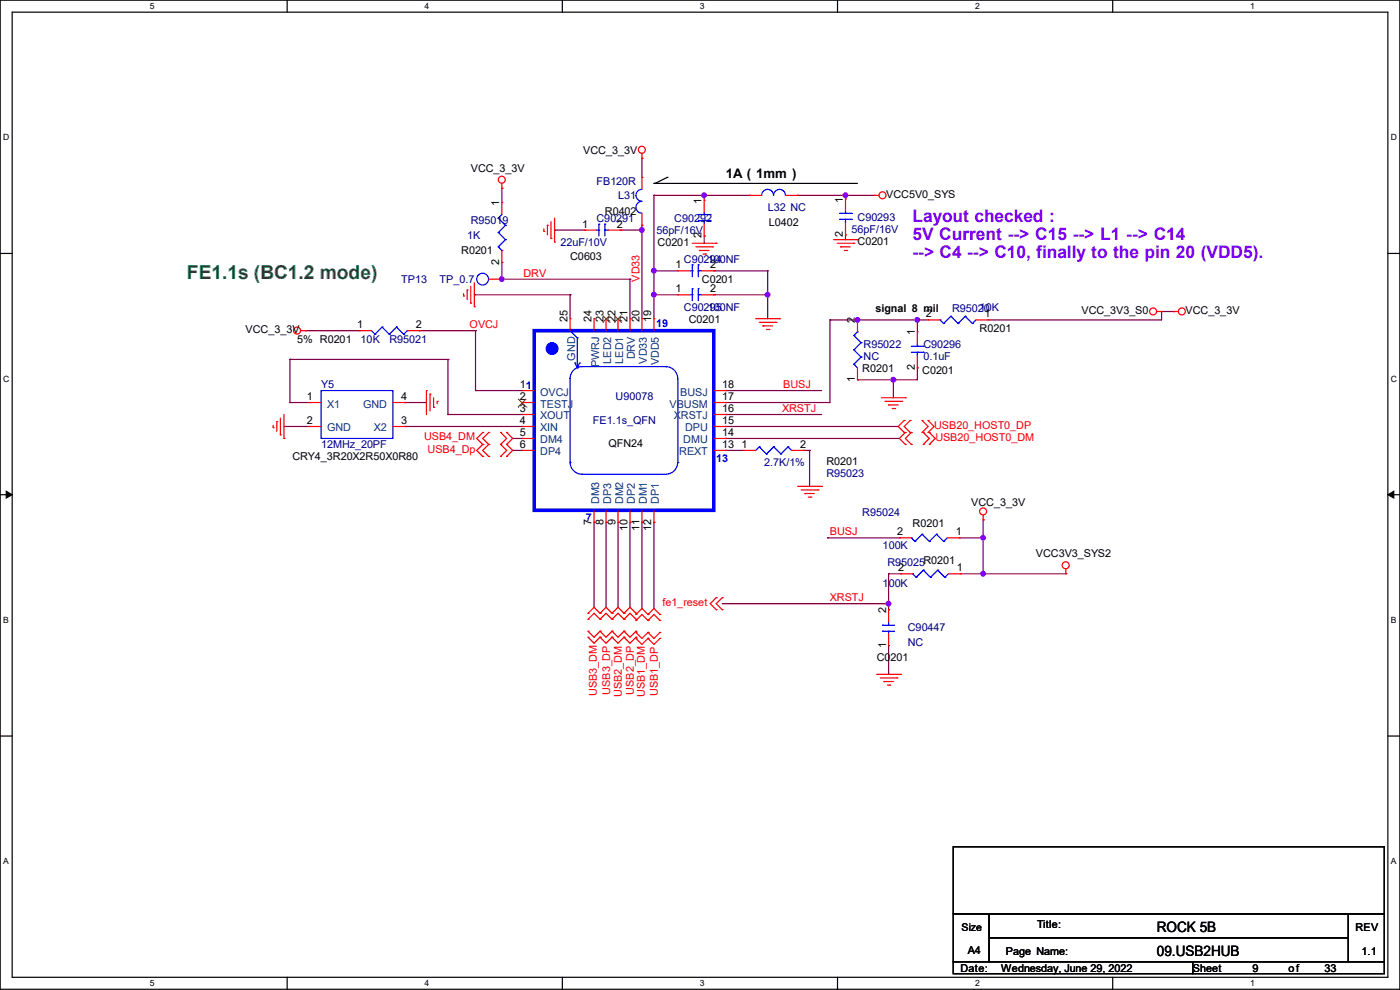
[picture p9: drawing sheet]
<svg xmlns="http://www.w3.org/2000/svg" width="297mm" height="210mm" viewBox="0 0 297 210" stroke-linecap="round" stroke-linejoin="round" font-family="sans-serif">
<path d="M0 0h297v209.8h-297zM2.6 2.6h291.8v204.7h-291.8z" fill="none" stroke="#000" stroke-width=".25"/>
<g fill="#fff">
<path d="M31.7 .3h1v2h-1z"/>
<path d="M31.7 207.6h1v2h-1z"/>
</g>
<path d="M60.9 0v2.6M60.9 207.3v2.5" fill="none" stroke="#000" stroke-width=".25"/>
<g fill="#fff">
<path d="M90.1 .3h1v2h-1z"/>
<path d="M90.1 207.6h1v2h-1z"/>
</g>
<path d="M119.3 0v2.6M119.3 207.3v2.5" fill="none" stroke="#000" stroke-width=".25"/>
<g fill="#fff">
<path d="M148.5 .3h.9v2h-.9z"/>
<path d="M148.5 207.6h.9v2h-.9z"/>
</g>
<path d="M177.7 0v2.6M177.7 207.3v2.5" fill="none" stroke="#000" stroke-width=".25"/>
<g fill="#fff">
<path d="M206.8 .3h1v2h-1z"/>
<path d="M206.8 207.6h1v2h-1z"/>
</g>
<path d="M236.1 0v2.6M236.1 207.3v2.5" fill="none" stroke="#000" stroke-width=".25"/>
<g fill="#fff">
<path d="M265.2 .3h1v2h-1z"/>
<path d="M265.2 207.6h1v2h-1z"/>
<path d="M.7 28.2h1.2v1.9h-1.2z"/>
<path d="M295.1 28.2h1.2v1.9h-1.2z"/>
<path d="M.7 79.3h1.2v2h-1.2z"/>
<path d="M295.1 79.3h1.2v2h-1.2z"/>
</g>
<path d="M0 53.8h2.6M294.4 53.8h2.6" fill="none" stroke="#000" stroke-width=".25"/>
<g fill="#fff">
<path d="M.7 130.5h1.2v2h-1.2z"/>
<path d="M295.1 130.5h1.1v2h-1.1z"/>
</g>
<path d="M0 104.9h2.6M294.4 104.9h2.6" fill="none" stroke="#000" stroke-width=".25"/>
<path d="M1.3 104.2l1.3 .7-1.3 .8zM294.4 104.9l1.3-.7v1.5z" fill="#000" stroke="#000" stroke-width=".21"/>
<g fill="#fff">
<path d="M.7 181.7h1.2v2h-1.2z"/>
<path d="M295.1 181.7h1.1v2h-1.1z"/>
</g>
<g fill="none" stroke="#000" stroke-width=".25">
<path d="M138.7 38.9h.1M138.7 38.9h43.2M141.5 37.6h.1M141.5 37.6l-2.5 1.3M0 156.1h2.6M294.4 156.1h2.6M202.2 179.6h91.5v14.2h-91.5zM202.2 193.8h7.6v10.2h-7.6zM209.8 193.8h76.2v5.1h-76.2zM209.8 198.9h76.2v5.1h-76.2zM286 193.8h7.7v10.2h-7.7zM202.2 204h50.8v2.5h-50.8z"/>
<path d="M253 204h40.7v2.5h-40.7z"/>
</g>
<g fill="none" stroke="#800040" stroke-width=".25">
<path d="M106.5 39.9h.1M106.5 39.9v3.1M136.2 33.6h.1M136.2 33.6v4M106.2 59.2h.1M106.2 59.2h27.4M106.5 59.2h.1M106.5 55.7h.1M106.5 55.7v3.5M117.6 48.8h.1M117.6 48.8h6.4M131.6 48.8h.1"/>
<path d="M131.6 48.8h4.6M133.6 59.2h.1M133.6 59.2v8.4M136.2 47.8h.1M136.2 48.8h.1M136.2 47.8v19.8M138.7 41.4h.1M138.7 57.4h.1M138.7 41.4v26.2M138.7 41.4h20.3M138.7 57.4h5.1M149.4 50.1h.1"/>
<path d="M149.4 41.4h.1M149.4 41.4v1.1M149.4 50.1v1.5M151.4 57.4h.1M151.4 57.4h11.5M162.9 57.4h.1M162.9 57.4v10.2M169.2 41.4h.1M169.2 41.4h16.3M179.4 41.4h.1M179.4 49.8h.1M179.4 41.4v.8"/>
<path d="M179.4 49.8v1M61.5 76.2h.1M61.5 76.2h33.5M61.5 76.2v9.2M64.8 70.1h.1M64.8 70.1h11.4M88.9 70.1h.1M88.9 70.1h12M95 76.2h.1M95 76.2v11.7M100.6 62.5h.1M100.6 62.5h20.3"/>
<path d="M100.9 70.1h.1M100.9 70.1v12.7M120.9 62.5h.1M120.9 62.5v5.1M138.7 62.5h.1M138.7 62.5h5.1M151.4 62.5h.1M151.4 62.5h11.5M162.9 62.5h.1M176.1 67.9h.1M176.1 67.9h20.8M176.1 67.9v17.5h-22.1"/>
<path d="M181.9 67.9h.1M194.6 67.9h.1M194.6 78h.1M194.6 78v2.6h-12.7M194.6 67.9v2.5M209.6 67.9h.1M246.4 66.1h.1M246.4 66.1v1.8h-36.8M246.4 66.1h2.6M249 66.1h.1M60.2 90.5h.1M60.2 90.5h5.4"/>
<path d="M61.5 85.4h.1M61.5 85.4h4.1M85.9 90.5h.1M85.9 85.4h.1M85.9 90.5h24.9M85.9 85.4h4.6M95 87.9h.1M95 87.9h15.8M100.9 82.8h.1M100.9 82.8h9.9M108.8 93h.1M108.8 95.5h.1"/>
<path d="M108.8 95.5h2M108.8 93h2M154 95.5h.1M154 87.9h.1M154 93h.1M154 90.5h.1M154 85.4h.1M154 82.8h.1M154 82.8h20.3M154 95.5h3.8M154 90.5h36.5M154 87.9h20.3"/>
<path d="M154 93h36.8M170.5 95.5h.1M170.5 95.5h1.2M171.7 95.5h.1M171.7 95.5v7.7M181.9 80.6h.1M189.5 80.6h.1M189.5 80.6v3.8M126 110.8h.1M126 110.8v18M128.6 110.8h.1M128.6 110.8v18"/>
<path d="M131.1 110.8h.1M131.1 110.8v18M133.6 110.8h.1M133.6 110.8v18M136.2 110.8h.1M136.2 110.8v18.3M138.7 110.8h.1M138.7 110.8v18.3M175.6 114.1h.1M175.6 114.1h15.2M203.5 114.1h.1M203.5 114.1h5.1"/>
<path d="M208.6 110.3h.1M208.6 114.1h.1M208.6 110.3v11.4M153.2 128.1h35.3M188.5 128.1h.1M188.5 129.3h.1M188.5 136.9v6.1M191.1 121.7h.1M191.1 121.7h-2.6v7.6M203.8 121.7h22.3M208.6 121.7h.1M226.1 121.7h.1"/>
<path d="M188.5 143h.1"/>
</g>
<g fill="#f0f" stroke="#f0f" stroke-width=".25">
<circle cx="106.4" cy="59.2" r=".49"/>
<circle cx="162.8" cy="62.5" r=".49"/>
<circle cx="189.5" cy="80.5" r=".49"/>
<circle cx="194.6" cy="67.8" r=".49"/>
<circle cx="181.9" cy="67.8" r=".49"/>
<circle cx="179.3" cy="41.4" r=".49"/>
<circle cx="138.7" cy="57.4" r=".49"/>
<circle cx="138.7" cy="62.5" r=".49"/>
<circle cx="208.6" cy="114.1" r=".49"/>
<circle cx="136.2" cy="48.8" r=".49"/>
<circle cx="149.4" cy="41.4" r=".49"/>
<circle cx="208.6" cy="121.7" r=".49"/>
<circle cx="188.5" cy="128" r=".49"/>
</g>
<g fill="none" stroke="#f00" stroke-width=".25">
<path d="M106.5 39.9h.1M106.5 38.9v1M136.2 33.6h.1M136.2 37.6h.1M136.2 32.6v1M136.2 37.6v2.6M100.6 60v5.1M103.7 59.2h2.5M106.2 59.2h.1M106.5 43h.1M106.5 55.7h.1M106.5 43v2.5"/>
<path d="M106.5 53.1v2.6M115.4 49.1h.1M115.4 48.6v.5M116.1 47.8h.1M116.1 47.8v2M116.9 50.6h.1M116.9 47v3.6M117.6 51.4h.1M117.6 46.3v5.1M124 48.8h.1M124 48.8h2.5M129.1 48.8h2.5"/>
<path d="M131.6 48.8h.1M136.2 47.8h.1M136.2 45.3v2.5M143.8 57.4h.1M143.8 57.4h2.5M146.9 51.6h5M147.6 52.4h3.6M148.4 53.1h.1M148.4 53.1h2M148.9 57.4h2.5M149.1 53.9h.5M149.4 42.5h.1"/>
<path d="M149.4 50.1h.1M149.4 42.5v2.5M149.4 47.5v2.6M149.6 53.9h.1M151.2 52.4h.1M151.4 57.4h.1M151.9 51.6h.1M159 41.4h.1M159 41.4h2.6M166.7 41.4h2.5M169.2 41.4h.1M176.8 50.8h5.1"/>
<path d="M177.6 51.6h3.5M178.4 52.4h.1M178.4 52.4h2M179.1 53.1h.5M179.4 42.2h.1M179.4 49.8h.1M179.4 42.2v2.5M179.4 47.3v2.5M179.6 53.1h.1M181.1 51.6h.1M181.9 50.8h.1M185.5 41.4h.1"/>
<path d="M185.5 41.4h1M63.8 70.1h1M64.8 70.1h.1M76.2 70.1h.1M76.2 70.1h2.6M86.4 70.1h2.5M88.9 70.1h.1M98.3 62.8h.1M98.3 62.3v.5M99.1 61.5h.1M99.1 61.5v2M99.9 64.3h.1"/>
<path d="M99.9 60.7v3.6M100.6 65.1h.1M120.9 67.6h.1M120.9 67.6v2.5M126 67.6h.1M126 67.6v2.5M128.6 67.6h.1M128.6 67.6v2.5M131.1 67.6h.1M131.1 67.6v2.5M133.6 67.6h.1M133.6 67.6v2.5"/>
<path d="M136.2 67.6h.1M136.2 67.6v2.5M138.7 67.6h.1M138.7 67.6v2.5M143.8 62.5h.1M143.8 62.5h2.5M148.9 62.5h2.5M151.4 62.5h.1M160.3 67.6h5.1M161.1 68.4h3.5M161.8 69.1h.1M161.8 69.1h2.1"/>
<path d="M162.6 69.9h.5M163.1 69.9h.1M164.6 68.4h.1M165.4 67.6h.1M181.9 67.9h.1M181.9 67.9v2.5M181.9 78v2.6M194.6 70.4h.1M194.6 78h.1M194.6 70.4v2.5M194.6 75.5v2.5M196.9 67.9h.1"/>
<path d="M196.9 67.9h2.5M207.1 67.9h2.5M209.6 67.9h.1M245.4 66.1h1M246.4 66.1h.1M249 66.1h.1M249 66.1h1M58 90.7h.1M58 90.2v.5M58.7 89.5h.1M58.7 89.5v2M59.5 92.2h.1"/>
<path d="M59.5 88.7v3.5M60.2 93h.1M60.2 87.9v5.1M65.6 85.4h.1M65.6 90.5h.1M65.6 85.4h2.5M65.6 90.5h2.5M83.4 85.4h2.5M83.4 90.5h2.5M85.9 90.5h.1M85.9 85.4h.1M90.5 82.8h.1"/>
<path d="M90.5 82.8v5.1M91.2 83.6h.1M91.2 83.6v3.6M92 86.4h.1M92 84.4v2M92.8 85.1h.1M92.8 85.1v.5M102.4 91.7h.1M102.4 94.3h.1M102.4 96.8h.1M102.4 91.7l-1.3 1.3 1.3 1.3M102.4 94.3l-1.3 1.2 1.3 1.3"/>
<path d="M103.7 91.7h.1M103.7 94.3h.1M103.7 96.8h.1M103.7 91.7l-1.3 1.3 1.3 1.3M103.7 94.3l-1.3 1.2 1.3 1.3M106.2 91.7h.1M106.2 94.3h.1M106.2 96.8h.1M106.2 91.7l1.3 1.3-1.3 1.3M106.2 94.3l1.3 1.2-1.3 1.3M107.5 94.3h.1M107.5 91.7h.1"/>
<path d="M107.5 96.8h.1M107.5 91.7l1.3 1.3-1.3 1.3M107.5 94.3l1.3 1.2-1.3 1.3M110.8 85.4h.1M110.8 87.9h.1M110.8 90.5h.1M110.8 93h.1M110.8 95.5h.1M110.8 82.8h.1M110.8 85.4h2.5M110.8 90.5h2.5M110.8 95.5h2.5"/>
<path d="M110.8 87.9h2.5M110.8 93h2.5M110.8 82.8h2.5M151.4 85.4h2.6M151.4 90.5h2.6M151.4 95.5h2.6M151.4 87.9h2.6M151.4 93h2.6M151.4 82.8h2.6M154 95.5h.1M154 93h.1M154 90.5h.1"/>
<path d="M154 87.9h.1M154 85.4h.1M154 82.8h.1M157.8 95.5h.1M157.8 95.5h2.5M167.9 95.5h2.6M170.5 95.5h.1M181.9 80.6h.1M187 84.4h5.1M187.7 85.1h3.6M188.5 85.9h.1M188.5 85.9h2"/>
<path d="M189.3 86.7h.5M189.8 86.7h.1M191.3 85.1h.1M191.8 89.2h.1M191.8 91.7h.1M191.8 89.2l-1.3 1.3 1.3 1.2M192.1 84.4h.1M192.1 91.7h.1M192.1 94.3h.1M192.1 91.7l-1.3 1.3 1.3 1.3M193.1 91.7h.1M193.1 89.2h.1"/>
<path d="M193.1 89.2l-1.3 1.3 1.3 1.2M193.3 94.3h.1M193.3 91.7h.1M193.3 91.7l-1.2 1.3 1.2 1.3M195.6 91.7h.1M195.6 89.2h.1M195.6 89.2l1.3 1.3-1.3 1.2M195.9 94.3h.1M195.9 91.7h.1M195.9 91.7l1.2 1.3-1.2 1.3M196.9 91.7h.1M196.9 89.2h.1"/>
<path d="M196.9 89.2l1.3 1.3-1.3 1.2M197.1 94.3h.1M197.1 91.7h.1M197.1 91.7l1.3 1.3-1.3 1.3M126 110.8h.1M126 108.2v2.6M128.6 110.8h.1M128.6 108.2v2.6M131.1 110.8h.1M131.1 108.2v2.6M133.6 110.8h.1M133.6 108.2v2.6"/>
<path d="M136.2 110.8h.1M136.2 108.2v2.6M138.7 110.8h.1M138.7 108.2v2.6M169.2 103.2h5.1M170 103.9h3.5M170.7 104.7h.1M170.7 104.7h2.1M171.5 105.5h.5M172 105.5h.1M173.5 103.9h.1M174.3 103.2h.1"/>
<path d="M190.8 114.1h.1M190.8 114.1h2.5M201 114.1h2.5M203.5 114.1h.1M208.6 110.3h.1M208.6 109.3v1M124.8 130.1h.1M124.8 131.4h.1M124.8 135.2h.1M124.8 133.9h.1M124.8 135.2l1.2 1.2 1.3-1.2M124.8 130.1l1.2-1.3 1.3 1.3"/>
<path d="M124.8 133.9l1.2 1.3 1.3-1.3M124.8 131.4l1.2-1.3 1.3 1.3M127.3 130.1h.1M127.3 131.4h.1M127.3 135.2h.1M127.3 133.9h.1M127.3 133.9l1.3 1.3 1.2-1.3M127.3 131.4l1.3-1.3 1.2 1.3M127.3 130.1l1.3-1.3 1.2 1.3M127.3 135.2l1.3 1.2 1.2-1.2M129.8 130.1h.1M129.8 131.4h.1"/>
<path d="M129.8 135.2h.1M129.8 133.9h.1M129.8 130.1l1.3-1.3 1.3 1.3M129.8 131.4l1.3-1.3 1.3 1.3M129.8 135.2l1.3 1.2 1.3-1.2M129.8 133.9l1.3 1.3 1.3-1.3M132.4 130.1h.1M132.4 131.4h.1M132.4 135.2h.1M132.4 133.9h.1M132.4 130.1l1.2-1.3 1.3 1.3M132.4 131.4l1.2-1.3 1.3 1.3"/>
<path d="M132.4 135.2l1.2 1.2 1.3-1.2M132.4 133.9l1.2 1.3 1.3-1.3M134.9 130.3h.1M134.9 131.6h.1M134.9 135.4h.1M134.9 134.2h.1M134.9 130.1h.1M134.9 131.4h.1M134.9 135.2h.1M134.9 133.9h.1M134.9 130.3l1.3-1.2 1.3 1.2M134.9 131.6l1.3-1.3 1.3 1.3"/>
<path d="M134.9 135.4l1.3 1.3 1.3-1.3M134.9 134.2l1.3 1.2 1.3-1.2M137.5 130.3h.1M137.5 131.6h.1M137.5 135.4h.1M137.5 134.2h.1M137.5 130.3l1.2-1.2 1.3 1.2M137.5 131.6l1.2-1.3 1.3 1.3M137.5 135.4l1.2 1.3 1.3-1.3M137.5 134.2l1.2 1.2 1.3-1.2M140 130.3h.1M140 131.6h.1"/>
<path d="M140 135.4h.1M140 134.2h.1M151.9 126.8h.1M151.9 129.3h.1M151.9 126.8l-1.2 1.3 1.2 1.2M153.2 126.8h.1M153.2 129.3h.1M153.2 126.8l-1.3 1.3 1.3 1.2M188.5 136.9h.1M188.5 129.3h.1M188.5 129.3v2.6M188.5 134.4v2.5"/>
<path d="M191.1 121.7h.1M191.1 121.7h2.5M201.2 121.7h2.6M203.8 121.7h.1M226.1 121.7h.1M226.1 120.7v1M186 143h5.1M186.7 143.8h3.6M187.5 144.6h.1M187.5 144.6h2M188.3 145.3h.5M188.8 145.3h.1"/>
<path d="M190.3 143.8h.1M191.1 143h.1"/>
<circle cx="106.4" cy="38.1" r=".74"/>
<circle cx="136.2" cy="31.8" r=".74"/>
<circle cx="187.2" cy="41.4" r=".74"/>
<circle cx="63" cy="70.1" r=".74"/>
<circle cx="244.6" cy="66.1" r=".74"/>
<circle cx="250.7" cy="66.1" r=".74"/>
<circle cx="208.6" cy="108.5" r=".74"/>
<circle cx="226.1" cy="119.9" r=".74"/>
</g>
<g fill="none" stroke="#00f" stroke-width=".25">
<path d="M105.7 46.3h.1M105.7 49.3h.1M105.7 52.4h.1M105.7 46.3l1.5 1.5M105.7 49.3l1.5 1.5M105.7 52.4l.8 .7M106.5 53.1h.1M106.5 45.5l-.8 .8M107.2 47.8h.1M107.2 50.8h.1M107.2 47.8l-1.5 1.5M107.2 50.8l-1.5 1.6"/>
<path d="M126.5 48.8h.5M127 48.8h.1M127 47.5h.1M127 47.5v2.6M128.3 48.8h.1M128.3 47.5h.1M128.3 48.8h.8M128.3 47.5v2.6M136.2 40.2a1.27 1.27 0 0 0-1.3 1.2 1.27 1.27 0 0 0 1.3 1.3 1.25 1.25 0 0 0-1.3 1.3 1.25 1.25 0 0 0 1.3 1.2M146.3 57.4h.6M146.9 57.4h.1M146.9 56.2h.1"/>
<path d="M146.9 56.2v2.5M148.1 57.4h.1M148.1 56.2h.1M148.1 57.4h.8M148.1 56.2v2.5M148.1 45.5h2.6M148.1 46.8h2.6M149.4 45.5h.1M149.4 46.8h.1M149.4 45v.5M149.4 46.8v.7M150.7 45.5h.1"/>
<path d="M150.7 46.8h.1M161.6 41.4a1.25 1.25 0 0 1 1.2-1.2 1.25 1.25 0 0 1 1.3 1.2M164.1 41.4a1.25 1.25 0 0 1 1.3-1.2 1.25 1.25 0 0 1 1.2 1.2M178.1 45.3h2.5M178.1 46.5h2.5M179.4 45.3h.1M179.4 46.5h.1M179.4 44.7v.6M179.4 46.5v.8M180.6 45.3h.1M180.6 46.5h.1M78.8 70.1l.7 .8"/>
<path d="M79.5 70.9h.1M81.1 69.4h.1M81.1 69.4l-1.6 1.5M81.1 69.4l1.5 1.5M82.6 70.9h.1M84.1 69.4h.1M84.1 69.4l-1.5 1.5M84.1 69.4l1.5 1.5M85.6 70.9h.1M86.4 70.1h.1M86.4 70.1l-.8 .8M120.9 70.1l1.6 1.6"/>
<path d="M122 77h.1M122 77l.5 1M122.5 71.7h.1M122.5 78h.1M122.5 71.7v6.3M123 77h.1M123 77l-.5 1M141.3 77.8h.1M141.3 77.8h-17.8a2.52 2.52 0 0 0-2.6 2.5v17.8M141.3 77.8a2.52 2.52 0 0 1 2.5 2.5v17.8M146.3 62.5h.6M146.9 62.5h.1"/>
<path d="M146.9 61.3h.1M146.9 61.3v2.5M148.1 62.5h.1M148.1 61.3h.1M148.1 61.3v2.5M148.1 62.5h.8M181.1 77.3h.1M181.1 74.2h.1M181.1 71.2h.1M181.1 77.3l.8 .7M181.1 74.2l1.6 1.5M181.1 71.2l1.6 1.5"/>
<path d="M181.9 70.4h.1M181.9 70.4l-.8 .8M182.7 75.7h.1M182.7 72.7h.1M182.7 75.7l-1.6 1.6M182.7 72.7l-1.6 1.5M193.3 73.4h2.6M193.3 74.7h2.6M194.6 73.4h.1M194.6 74.7h.1M194.6 72.9v.5M194.6 74.7v.8"/>
<path d="M195.9 73.4h.1M195.9 74.7h.1M199.4 67.9h.1M199.4 67.9l.8 .7M200.2 68.6h.1M201.7 67.1h.1M201.7 67.1l1.5 1.5M201.7 67.1l-1.5 1.5M203.2 68.6h.1M204.8 67.1h.1M204.8 67.1l1.5 1.5M204.8 67.1l-1.6 1.5"/>
<path d="M206.3 68.6h.1M207.1 67.9l-.8 .7M68.1 82.8h15.3v10.2h-15.3zM120.9 98.1h.1M120.9 98.1a2.52 2.52 0 0 0 2.6 2.5M143.8 98.1a2.52 2.52 0 0 1-2.5 2.5h-17.8M143.8 98.1h.1M161.1 94.8h.1M161.1 94.8l-.8 .7M161.1 94.8l1.5 1.5M162.6 96.3h.1M164.1 94.8h.1"/>
<path d="M164.1 94.8l-1.5 1.5M164.1 94.8l1.6 1.5M165.7 96.3h.1M167.2 94.8h.1M167.2 94.8l-1.5 1.5M167.2 94.8l.7 .7M167.9 95.5h.1M123.5 100.6h.1M193.3 114.1h.1M193.3 114.1l.8 .8M194.1 114.9h.1M195.6 113.3h.1"/>
<path d="M195.6 113.3l1.5 1.6M195.6 113.3l-1.5 1.6M197.1 114.9h.1M198.7 113.3h.1M198.7 113.3l1.5 1.6M198.7 113.3l-1.6 1.6M200.2 114.9h.1M201 114.1l-.8 .8M187.2 133.9h.1M187.2 132.6h.1M187.2 133.9h2.6M187.2 132.6h2.6"/>
<path d="M188.5 133.9h.1M188.5 132.6h.1M188.5 131.9v.7M188.5 133.9v.5M193.6 121.7h.1M193.6 121.7l.8 .8M194.4 122.5h.1M195.9 120.9h.1M195.9 120.9l1.5 1.6M195.9 120.9l-1.5 1.6M197.4 122.5h.1M198.9 120.9h.1"/>
<path d="M198.9 120.9l1.5 1.6M198.9 120.9l-1.5 1.6M200.4 122.5h.1M201.2 121.7l-.8 .8"/>
<circle cx="102.4" cy="59.2" r="1.25"/>
</g>
<path d="M113.3 70.1h38.1v38.1h-38.1z" fill="none" stroke="#00f" stroke-width=".76"/>
<circle cx="117.1" cy="73.9" r="1.25" fill="#00f" stroke="#00f" stroke-width=".25"/>
<path d="M127.9 68.4h.1M127.9 66.9l1.4 1.5M129.3 68.4h.1M129.3 66.9l-1.4 1.5M130.4 68.4h.1M130.4 66.9l1.4 1.5M131.8 68.4h.1M131.8 66.9l-1.4 1.5M109.9 86.4h.1M109.9 84.6l1.8 1.8M111.7 86.4h.1M111.7 84.6l-1.8 1.8" fill="none" stroke="#804000" stroke-width=".21"/>
<text font-size="4.1" fill="#008000" x="39.7" y="59.2">FE1.1s (BC1.2 mode)</text>
<g font-size="3.7" fill="#8000ff">
<text x="193.6" y="47.2">Layout checked :</text>
<text x="193.6" y="51">5V Current --&gt; C15 --&gt; L1 --&gt; C14</text>
<text x="193.6" y="54.8">--&gt; C4 --&gt; C10, finally to the pin 20 (VDD5).</text>
</g>
<g font-size="3">
<text x="245.4" y="197.6">ROCK 5B</text>
<text x="245.4" y="202.7">09.USB2HUB</text>
</g>
<text font-size="2.8" x="154" y="37.7">1A ( 1mm )</text>
<g font-size="2.3">
<text x="123.7" y="32.6">VCC_3_3V</text>
<text x="99.9" y="36.4">VCC_3_3V</text>
<text x="188" y="42">VCC5V0_SYS</text>
<text x="105.9" y="43.7" transform="rotate(-90 105.9 43.7)">1</text>
<text x="128.3" y="45.5">R0402</text>
<text x="148.8" y="43.2" transform="rotate(-90 148.8 43.2)">1</text>
<text x="163.1" y="47.8">L0402</text>
<text x="178.8" y="43" transform="rotate(-90 178.8 43)">1</text>
<text x="97.8" y="53.9">R0201</text>
<text x="123.5" y="48.3">1</text>
<text x="130.9" y="48.3">2</text>
<text x="139.5" y="52.2">C0201</text>
<text x="148.8" y="50.6" transform="rotate(-90 148.8 50.6)">2</text>
<text x="178.8" y="50.3" transform="rotate(-90 178.8 50.3)">2</text>
<text x="181.9" y="51.9">C0201</text>
<text x="105.9" y="56.2" transform="rotate(-90 105.9 56.2)">2</text>
<text x="121" y="55.2">C0603</text>
<text x="143.3" y="56.9">1</text>
<text x="150.7" y="56.9">2</text>
<text x="143.3" y="62">1</text>
<text x="148.9" y="60">C0201</text>
<text x="150.7" y="62">2</text>
<text x="52.1" y="70.7">VCC_3_3V</text>
<text x="75.7" y="69.6">1</text>
<text x="88.2" y="69.6">2</text>
<text x="120.4" y="68.4" transform="rotate(-90 120.4 68.4)">25</text>
<text x="125.5" y="68.4" transform="rotate(-90 125.5 68.4)">24</text>
<text x="128" y="68.4" transform="rotate(-90 128 68.4)">23</text>
<text x="130.6" y="68.4" transform="rotate(-90 130.6 68.4)">22</text>
<text x="133.1" y="68.4" transform="rotate(-90 133.1 68.4)">21</text>
<text x="135.6" y="68.4" transform="rotate(-90 135.6 68.4)">20</text>
<text x="138.2" y="68.4" transform="rotate(-90 138.2 68.4)">19</text>
<text x="146.1" y="68.4">C0201</text>
<text x="181.4" y="68.6" transform="rotate(-90 181.4 68.6)">2</text>
<text x="185.7" y="66.2">signal 8 mil</text>
<text x="194.1" y="71.2" transform="rotate(-90 194.1 71.2)">1</text>
<text x="196.4" y="67.3">2</text>
<text x="207.8" y="70.4">R0201</text>
<text x="208.8" y="67.3">1</text>
<text x="229.4" y="66.6">VCC_3V3_S0</text>
<text x="251.5" y="66.6">VCC_3_3V</text>
<text x="63" y="72.7">5% R0201</text>
<text x="110.3" y="82.3">11</text>
<text x="153.2" y="82.3">18</text>
<text x="181.4" y="81.1" transform="rotate(-90 181.4 81.1)">1</text>
<text x="182.9" y="78.8">R0201</text>
<text x="194.1" y="78.5" transform="rotate(-90 194.1 78.5)">2</text>
<text x="195.6" y="79.3">C0201</text>
<text x="65.1" y="84.8">1</text>
<text x="65.1" y="89.9">2</text>
<text x="85.1" y="89.9">3</text>
<text x="85.1" y="84.8">4</text>
<text x="110.3" y="84.8">2</text>
<text x="110.3" y="87.4">3</text>
<text x="110.3" y="89.9">4</text>
<text x="153.2" y="89.9">15</text>
<text x="153.2" y="87.4">16</text>
<text x="153.2" y="84.8">17</text>
<text x="110.3" y="92.5">5</text>
<text x="110.3" y="95">6</text>
<text x="129.1" y="94.8">QFN24</text>
<text x="153.2" y="95">13</text>
<text x="153.2" y="92.5">14</text>
<text x="157.3" y="95">1</text>
<text x="169.7" y="95">2</text>
<text x="62" y="97.6">CRY4_3R20X2R50X0R80</text>
<text x="175.3" y="98.6">R0201</text>
<text x="206.1" y="107.3">VCC_3_3V</text>
<text x="125.5" y="111.3" transform="rotate(-90 125.5 111.3)">7</text>
<text x="128" y="111.3" transform="rotate(-90 128 111.3)">8</text>
<text x="130.6" y="111.3" transform="rotate(-90 130.6 111.3)">9</text>
<text x="133.1" y="112.6" transform="rotate(-90 133.1 112.6)">10</text>
<text x="135.6" y="112.6" transform="rotate(-90 135.6 112.6)">11</text>
<text x="138.2" y="112.6" transform="rotate(-90 138.2 112.6)">12</text>
<text x="190.3" y="113.5">2</text>
<text x="193.6" y="111.8">R0201</text>
<text x="202.7" y="113.5">1</text>
<text x="219.8" y="118.2">VCC3V3_SYS2</text>
<text x="190.6" y="121.2">2</text>
<text x="203" y="121.2">1</text>
<text x="188" y="130.1" transform="rotate(-90 188 130.1)">2</text>
<text x="188" y="137.5" transform="rotate(-90 188 137.5)">1</text>
<text x="186" y="140.3">C0201</text>
<text x="220" y="196.9">Title:</text>
<text x="287.6" y="197.4">REV</text>
<text x="205.3" y="202.3">A4</text>
<text x="213.4" y="202.5">Page Name:</text>
<text x="288.9" y="202.5">1.1</text>
<text x="203.7" y="206.1">Date:</text>
<text x="212.4" y="206.1">Wednesday, June 29, 2022</text>
<text x="253" y="206.1">Sheet</text>
<text x="265.7" y="206.1">9</text>
<text x="273.3" y="206.1">of</text>
<text x="281" y="206.1">33</text>
</g>
<g font-size="2.3" fill="#000080">
<text x="126.5" y="39.2">FB120R</text>
<text x="99.9" y="47.6">R95019</text>
<text x="126.5" y="47.1">C90291</text>
<text x="131.1" y="42.2">L31</text>
<text x="143.1" y="47.1">C90292</text>
<text x="162.9" y="44.8">L32 NC</text>
<text x="181.9" y="46.8">C90293</text>
<text x="99.1" y="50.6">1K</text>
<text x="118.9" y="52.2">22uF/10V</text>
<text x="139.2" y="49.6">56pF/16V</text>
<text x="180.6" y="49.4">56pF/16V</text>
<text x="145.1" y="55.7">C90294</text>
<text x="150.2" y="55.7">100NF</text>
<text x="85.1" y="60">TP13</text>
<text x="93.3" y="60">TP_0.7</text>
<text x="145.1" y="65.9">C90295</text>
<text x="150.2" y="65.9">100NF</text>
<text x="207.8" y="65.9">10K</text>
<text x="202" y="66.1">R95020</text>
<text x="76.5" y="72.7">10K</text>
<text x="82.6" y="72.7">R95021</text>
<text x="183.2" y="73.7">R95022</text>
<text x="183.2" y="76.3">NC</text>
<text x="195.9" y="73.7">C90296</text>
<text x="195.9" y="76.3">0.1uF</text>
<text x="68.1" y="82.4">Y5</text>
<text x="130.6" y="84.9">U90078</text>
<text x="68.1" y="95.1">12MHz_20PF</text>
<text x="125.8" y="90">FE1.1s_QFN</text>
<text x="162.1" y="98.9">2.7K/1%</text>
<text x="175.3" y="101.2">R95023</text>
<text x="182.9" y="109.6">R95024</text>
<text x="187.3" y="116.4">100K</text>
<text x="188.3" y="120">R95025R0201</text>
<text x="187.3" y="124.5">100K</text>
<text x="192.6" y="133.9">C90447</text>
<text x="192.6" y="137">NC</text>
</g>
<g font-size="2.3" fill="#f00">
<text x="111" y="58.7">DRV</text>
<text x="135.7" y="59.7" transform="rotate(-90 135.7 59.7)">VD33</text>
<text x="99.6" y="69.6">OVCJ</text>
<text x="166.2" y="82.3">BUSJ</text>
<text x="165.9" y="87.4">XRSTJ</text>
<text x="90" y="93.3">USB4_DM</text>
<text x="198.2" y="91">USB20_HOST0_DP</text>
<text x="198.4" y="93.6">USB20_HOST0_DM</text>
<text x="90.7" y="96.1">USB4_Dp</text>
<text x="176.1" y="113.6">BUSJ</text>
<text x="140.5" y="128.6">fe1_reset</text>
<text x="176.1" y="127.6">XRSTJ</text>
<text x="126.6" y="147.6" transform="rotate(-90 126.6 147.6)">USB3_DM</text>
<text x="129.4" y="147.4" transform="rotate(-90 129.4 147.4)">USB3_DP</text>
<text x="132" y="147.9" transform="rotate(-90 132 147.9)">USB2_DM</text>
<text x="134.5" y="147.4" transform="rotate(-90 134.5 147.4)">USB2_DP</text>
<text x="136.8" y="147.9" transform="rotate(-90 136.8 147.9)">USB1_DM</text>
<text x="139.6" y="147.6" transform="rotate(-90 139.6 147.6)">USB1_DP</text>
</g>
<g font-size="2.3" fill="#00f">
<text x="139.2" y="69.5">19</text>
<text x="151.9" y="97.9">13</text>
<text x="124.2" y="110.6">7</text>
</g>
<g font-size="2.3" fill="#004080">
<text x="122" y="76.5" transform="rotate(-90 122 76.5)">GND</text>
<text x="127.1" y="77.9" transform="rotate(-90 127.1 77.9)">PWRJ</text>
<text x="129.6" y="77.1" transform="rotate(-90 129.6 77.1)">LED2</text>
<text x="132.2" y="77.1" transform="rotate(-90 132.2 77.1)">LED1</text>
<text x="134.7" y="76.2" transform="rotate(-90 134.7 76.2)">DRV</text>
<text x="137.2" y="77.1" transform="rotate(-90 137.2 77.1)">VD33</text>
<text x="139.8" y="77.5" transform="rotate(-90 139.8 77.5)">VDD5</text>
<text x="114.6" y="83.9">OVCJ</text>
<text x="144.3" y="83.9">BUSJ</text>
<text x="69.4" y="86.4">X1</text>
<text x="77" y="86.4">GND</text>
<text x="114.6" y="86.4">TESTJ</text>
<text x="114.6" y="89">XOUT</text>
<text x="142" y="86.4">VBUSM</text>
<text x="143" y="89">XRSTJ</text>
<text x="69.4" y="91.5">GND</text>
<text x="79.3" y="91.5">X2</text>
<text x="114.6" y="91.5">XIN</text>
<text x="114.6" y="94.1">DM4</text>
<text x="145" y="94.1">DMU</text>
<text x="145.3" y="91.5">DPU</text>
<text x="114.6" y="96.6">DP4</text>
<text x="144.1" y="96.6">REXT</text>
<text x="127.1" y="107" transform="rotate(-90 127.1 107)">DM3</text>
<text x="129.6" y="107" transform="rotate(-90 129.6 107)">DP3</text>
<text x="132.2" y="107" transform="rotate(-90 132.2 107)">DM2</text>
<text x="134.7" y="107" transform="rotate(-90 134.7 107)">DP2</text>
<text x="137.2" y="107" transform="rotate(-90 137.2 107)">DM1</text>
<text x="139.8" y="107" transform="rotate(-90 139.8 107)">DP1</text>
</g>
<text font-size="2.2" x="204" y="197.4">Size</text>
<g font-size="1.8">
<text x="31.8" y="1.9">5</text>
<text x="90.1" y="1.9">4</text>
<text x="148.5" y="1.9">3</text>
<text x="206.8" y="1.9">2</text>
<text x="265.2" y="1.9">1</text>
<text x=".7" y="29.8">D</text>
<text x="295.1" y="29.8">D</text>
<text x=".7" y="80.9">C</text>
<text x="295.1" y="80.9">C</text>
<text x=".7" y="132.1">B</text>
<text x="295.1" y="132.1">B</text>
<text x=".7" y="183.3">A</text>
<text x="295.1" y="183.3">A</text>
<text x="31.8" y="209.2">5</text>
<text x="90.1" y="209.2">4</text>
<text x="148.5" y="209.2">3</text>
<text x="206.8" y="209.2">2</text>
<text x="265.2" y="209.2">1</text>
</g>
</svg>
